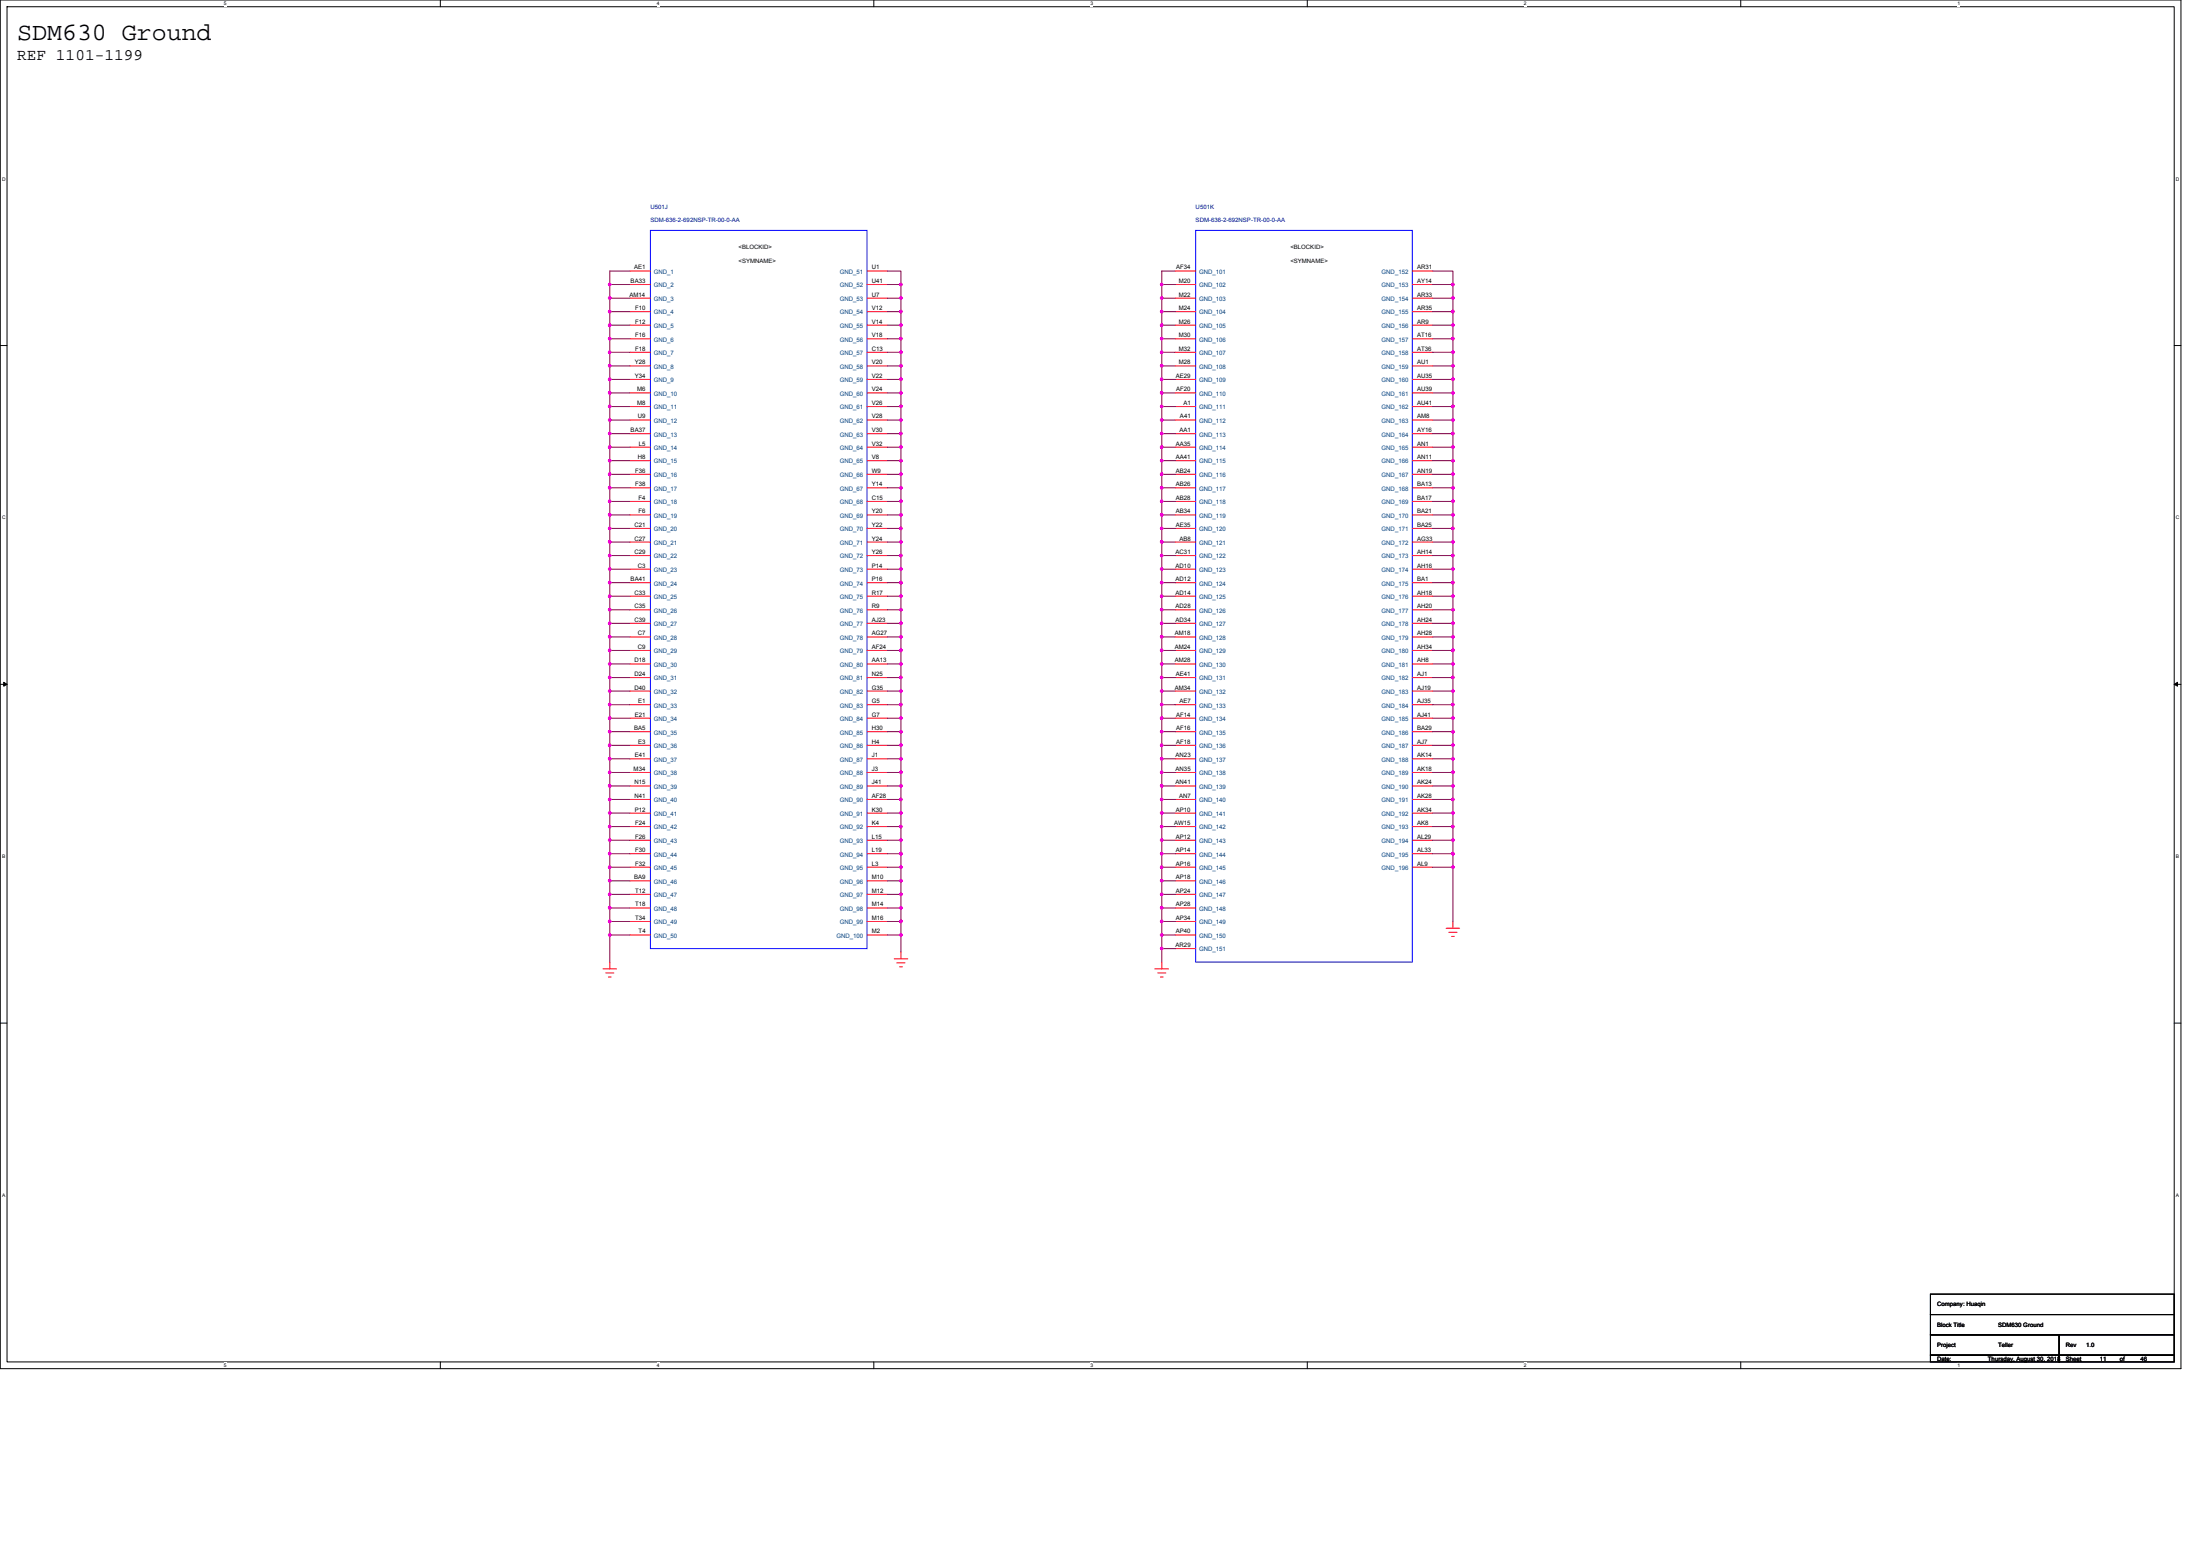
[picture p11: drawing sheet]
<svg xmlns="http://www.w3.org/2000/svg" width="297mm" height="210mm" viewBox="0 0 297 210" stroke-linecap="round" stroke-linejoin="round" font-family="sans-serif">
<path d="M0 0h294.5v184.7h-294.5zM.9 .9h292.7v182.9h-292.7z" fill="none" stroke="#000" stroke-width=".14"/>
<g fill="#fff">
<path d="M30.2 .1h.4v.7h-.4z"/>
<path d="M30.2 183.9h.4v.7h-.4z"/>
</g>
<path d="M59.5 0v.9M59.5 183.8v.9" fill="none" stroke="#000" stroke-width=".14"/>
<g fill="#fff">
<path d="M88.7 .1h.4v.7h-.4z"/>
<path d="M88.7 183.9h.4v.7h-.4z"/>
</g>
<path d="M118 0v.9M118 183.8v.9" fill="none" stroke="#000" stroke-width=".14"/>
<g fill="#fff">
<path d="M147.2 .1h.4v.7h-.4z"/>
<path d="M147.2 183.9h.4v.7h-.4z"/>
</g>
<path d="M176.5 0v.9M176.5 183.8v.9" fill="none" stroke="#000" stroke-width=".14"/>
<g fill="#fff">
<path d="M205.8 .1h.3v.7h-.3z"/>
<path d="M205.8 183.9h.3v.7h-.3z"/>
</g>
<path d="M235 0v.9M235 183.8v.9" fill="none" stroke="#000" stroke-width=".14"/>
<g fill="#fff">
<path d="M264.3 .1h.3v.7h-.3z"/>
<path d="M264.3 183.9h.3v.7h-.3z"/>
<path d="M.3 23.8h.4v.7h-.4z"/>
<path d="M293.8 23.8h.5v.7h-.5z"/>
<path d="M.3 69.5h.4v.7h-.4z"/>
<path d="M293.8 69.5h.5v.7h-.5z"/>
</g>
<path d="M0 46.6h.9M293.6 46.6h.9" fill="none" stroke="#000" stroke-width=".14"/>
<g fill="#fff">
<path d="M.3 115.2h.4v.8h-.4z"/>
<path d="M293.8 115.2h.4v.8h-.4z"/>
</g>
<path d="M0 92.4h.9M293.6 92.4h.9" fill="none" stroke="#000" stroke-width=".14"/>
<path d="M.5 92.1l.4 .3-.4 .2zM293.6 92.4l.4-.3v.5z" fill="#000" stroke="#000" stroke-width=".14"/>
<g fill="#fff">
<path d="M.3 160.9h.4v.8h-.4z"/>
<path d="M293.8 160.9h.4v.8h-.4z"/>
</g>
<path d="M0 138.1h.9M293.6 138.1h.9M260.6 174.6h33v2.8h-33zM260.6 177.4h33v2.7h-33zM260.6 180.1h17.4v2.8h-17.4zM260.6 182.9h17.4v.9h-17.4zM278 182.9h15.6v.9h-15.6zM278 180.1h15.6v2.8h-15.6z" fill="none" stroke="#000" stroke-width=".14"/>
<g fill="none" stroke="#f00" stroke-width=".14">
<path d="M85.1 36.6h2.7M85.1 38.4h2.7M117.1 36.6h2.7M117.1 38.4h2.7M158.7 36.6h2.7M158.7 38.4h2.7M190.7 36.6h2.7M190.7 38.4h2.7M85.1 40.2h2.7M85.1 42.1h2.7M85.1 43.9h2.7M85.1 45.7h2.7"/>
<path d="M85.1 47.5h2.7M85.1 49.4h2.7M85.1 51.2h2.7M85.1 53h2.7M85.1 54.9h2.7M85.1 56.7h2.7M85.1 58.5h2.7M117.1 40.2h2.7M117.1 42.1h2.7M117.1 43.9h2.7M117.1 45.7h2.7M117.1 54.9h2.7"/>
<path d="M117.1 56.7h2.7M117.1 58.5h2.7M117.1 47.5h2.7M117.1 49.4h2.7M117.1 51.2h2.7M117.1 53h2.7M158.7 40.2h2.7M158.7 42.1h2.7M158.7 43.9h2.7M158.7 45.7h2.7M158.7 47.5h2.7M158.7 49.4h2.7"/>
<path d="M158.7 51.2h2.7M158.7 53h2.7M158.7 54.9h2.7M158.7 56.7h2.7M158.7 58.5h2.7M190.7 40.2h2.7M190.7 42.1h2.7M190.7 43.9h2.7M190.7 45.7h2.7M190.7 54.9h2.7M190.7 56.7h2.7M190.7 58.5h2.7"/>
<path d="M190.7 47.5h2.7M190.7 49.4h2.7M190.7 51.2h2.7M190.7 53h2.7M85.1 65.8h2.7M85.1 67.7h2.7M85.1 69.5h2.7M85.1 71.3h2.7M85.1 60.3h2.7M85.1 62.2h2.7M85.1 64h2.7M85.1 73.2h2.7"/>
<path d="M85.1 75h2.7M85.1 76.8h2.7M85.1 78.6h2.7M117.1 60.3h2.7M117.1 62.2h2.7M117.1 64h2.7M117.1 65.8h2.7M117.1 67.7h2.7M117.1 69.5h2.7M117.1 71.3h2.7M117.1 73.2h2.7M117.1 75h2.7"/>
<path d="M117.1 76.8h2.7M117.1 78.6h2.7M158.7 65.8h2.7M158.7 67.7h2.7M158.7 69.5h2.7M158.7 71.3h2.7M158.7 60.3h2.7M158.7 62.2h2.7M158.7 64h2.7M158.7 73.2h2.7M158.7 75h2.7M158.7 76.8h2.7"/>
<path d="M158.7 78.6h2.7M190.7 60.3h2.7M190.7 62.2h2.7M190.7 64h2.7M190.7 65.8h2.7M190.7 67.7h2.7M190.7 69.5h2.7M190.7 71.3h2.7M190.7 73.2h2.7M190.7 75h2.7M190.7 76.8h2.7M190.7 78.6h2.7"/>
<path d="M85.1 82.3h2.7M85.1 84.1h2.7M85.1 86h2.7M85.1 80.5h2.7M85.1 87.8h2.7M85.1 89.6h2.7M85.1 91.4h2.7M85.1 93.3h2.7M85.1 95.1h2.7M85.1 96.9h2.7M85.1 98.7h2.7M117.1 98.7h2.7"/>
<path d="M117.1 80.5h2.7M117.1 82.3h2.7M117.1 84.1h2.7M117.1 86h2.7M117.1 87.8h2.7M117.1 89.6h2.7M117.1 91.4h2.7M117.1 93.3h2.7M117.1 95.1h2.7M117.1 96.9h2.7M158.7 80.5h2.7M158.7 82.3h2.7"/>
<path d="M158.7 84.1h2.7M158.7 86h2.7M158.7 87.8h2.7M158.7 89.6h2.7M158.7 91.4h2.7M158.7 93.3h2.7M158.7 95.1h2.7M158.7 96.9h2.7M158.7 98.7h2.7M190.7 98.7h2.7M190.7 80.5h2.7M190.7 82.3h2.7"/>
<path d="M190.7 84.1h2.7M190.7 86h2.7M190.7 87.8h2.7M190.7 89.6h2.7M190.7 91.4h2.7M190.7 93.3h2.7M190.7 95.1h2.7M190.7 96.9h2.7M85.1 100.6h2.7M85.1 102.4h2.7M85.1 104.2h2.7M85.1 106.1h2.7"/>
<path d="M85.1 107.9h2.7M85.1 109.7h2.7M85.1 111.5h2.7M85.1 113.4h2.7M85.1 115.2h2.7M85.1 117h2.7M85.1 118.9h2.7M117.1 100.6h2.7M117.1 102.4h2.7M117.1 104.2h2.7M117.1 113.4h2.7M117.1 115.2h2.7"/>
<path d="M117.1 117h2.7M117.1 118.9h2.7M117.1 106.1h2.7M117.1 107.9h2.7M117.1 109.7h2.7M117.1 111.5h2.7M158.7 100.6h2.7M158.7 102.4h2.7M158.7 104.2h2.7M158.7 106.1h2.7M158.7 107.9h2.7M158.7 109.7h2.7"/>
<path d="M158.7 111.5h2.7M158.7 113.4h2.7M158.7 115.2h2.7M158.7 117h2.7M158.7 118.9h2.7M190.7 100.6h2.7M190.7 102.4h2.7M190.7 104.2h2.7M190.7 113.4h2.7M190.7 115.2h2.7M190.7 117h2.7M190.7 106.1h2.7"/>
<path d="M190.7 107.9h2.7M190.7 109.7h2.7M190.7 111.5h2.7M81.4 130.7h1.8M81.8 131.3h1.1M82.1 131.8h.4M82.3 129.8v.9M85.1 120.7h2.7M85.1 122.5h2.7M85.1 124.4h2.7M85.1 126.2h2.7M117.1 120.7h2.7"/>
<path d="M117.1 122.5h2.7M117.1 124.4h2.7M117.1 126.2h2.7M120.7 129.4h1.9M121.1 129.9h1.1M121.5 130.5h.3M121.6 128.5v.9M155.9 130.7h1.9M156.3 131.3h1.1M156.7 131.8h.3M156.9 129.8v.9M158.7 120.7h2.7"/>
<path d="M158.7 122.5h2.7M158.7 124.4h2.7M158.7 126.2h2.7M158.7 128h2.7M195.3 125.3h1.8M195.6 125.8h1.1M196 126.4h.4M196.2 124.4v.9"/>
</g>
<path d="M87.8 31.1h29.3v96.9h-29.3zM161.4 31.1h29.3v98.7h-29.3z" fill="none" stroke="#00f" stroke-width=".14"/>
<g fill="none" stroke="#800040" stroke-width=".14">
<path d="M82.3 38.4v1.8h2.8M85.1 36.6h-2.8v1.8h2.8M119.8 36.6h1.8v1.8M119.8 38.4h1.8M121.6 38.4v1.8M156.9 38.4v1.8M156.9 38.4h1.8M158.7 36.6h-1.8v1.8M193.4 36.6h2.8v1.8M193.4 38.4h2.8M196.2 38.4v1.8M82.3 40.2v1.9"/>
<path d="M82.3 42.1h2.8M82.3 42.1v1.8h2.8M82.3 43.9v1.8h2.8M82.3 45.7v1.8M82.3 47.5h2.8M82.3 47.5v1.9h2.8M82.3 49.4v1.8h2.8M82.3 51.2v1.8M82.3 53h2.8M82.3 53v1.9h2.8M82.3 54.9v1.8h2.8M82.3 56.7v1.8h2.8"/>
<path d="M82.3 58.5v1.8M119.8 40.2h1.8M119.8 42.1h1.8M119.8 43.9h1.8M119.8 45.7h1.8M119.8 47.5h1.8M119.8 49.4h1.8M119.8 51.2h1.8M119.8 53h1.8M119.8 54.9h1.8M119.8 56.7h1.8M119.8 58.5h1.8"/>
<path d="M121.6 40.2v1.9M121.6 42.1v1.8M121.6 43.9v1.8M121.6 45.7v1.8M121.6 47.5v1.9M121.6 49.4v1.8M121.6 51.2v1.8M121.6 53v1.9M121.6 54.9v1.8M121.6 56.7v1.8M121.6 58.5v1.8M156.9 40.2v1.9"/>
<path d="M156.9 42.1v1.8M156.9 43.9v1.8M156.9 45.7v1.8M156.9 47.5v1.9M156.9 49.4v1.8M156.9 51.2v1.8M156.9 53v1.9M156.9 54.9v1.8M156.9 56.7v1.8M156.9 58.5v1.8M156.9 40.2h1.8M156.9 42.1h1.8"/>
<path d="M156.9 43.9h1.8M156.9 45.7h1.8M156.9 47.5h1.8M156.9 49.4h1.8M156.9 51.2h1.8M156.9 53h1.8M156.9 54.9h1.8M156.9 56.7h1.8M156.9 58.5h1.8M193.4 40.2h2.8M193.4 42.1h2.8M193.4 43.9h2.8"/>
<path d="M193.4 45.7h2.8M193.4 47.5h2.8M193.4 49.4h2.8M193.4 51.2h2.8M193.4 53h2.8M193.4 54.9h2.8M193.4 56.7h2.8M193.4 58.5h2.8M196.2 40.2v1.9M196.2 42.1v1.8M196.2 43.9v1.8M196.2 45.7v1.8"/>
<path d="M196.2 47.5v1.9M196.2 49.4v1.8M196.2 51.2v1.8M196.2 53v1.9M196.2 54.9v1.8M196.2 56.7v1.8M196.2 58.5v1.8M82.3 60.3h2.8M82.3 60.3v1.9h2.8M82.3 62.2v1.8h2.8M82.3 64v1.8h2.8M82.3 65.8v1.9h2.8"/>
<path d="M82.3 67.7v1.8h2.8M82.3 69.5v1.8M82.3 71.3h2.8M82.3 71.3v1.9h2.8M82.3 73.2v1.8h2.8M82.3 75v1.8M82.3 76.8h2.8M82.3 76.8v1.8h2.8M82.3 78.6v1.9h2.8M119.8 60.3h1.8M119.8 62.2h1.8M119.8 64h1.8"/>
<path d="M119.8 65.8h1.8M119.8 67.7h1.8M119.8 69.5h1.8M119.8 71.3h1.8M119.8 73.2h1.8M119.8 75h1.8M119.8 76.8h1.8M119.8 78.6h1.8M121.6 60.3v1.9M121.6 62.2v1.8M121.6 64v1.8M121.6 65.8v1.9"/>
<path d="M121.6 67.7v1.8M121.6 69.5v1.8M121.6 71.3v1.9M121.6 73.2v1.8M121.6 75v1.8M121.6 76.8v1.8M121.6 78.6v1.9M156.9 60.3v1.9M156.9 62.2v1.8M156.9 64v1.8M156.9 65.8v1.9M156.9 67.7v1.8"/>
<path d="M156.9 69.5v1.8M156.9 71.3v1.9M156.9 73.2v1.8M156.9 75v1.8M156.9 76.8v1.8M156.9 78.6v1.9M156.9 60.3h1.8M156.9 62.2h1.8M156.9 64h1.8M156.9 65.8h1.8M156.9 67.7h1.8M156.9 69.5h1.8"/>
<path d="M156.9 71.3h1.8M156.9 73.2h1.8M156.9 75h1.8M156.9 76.8h1.8M156.9 78.6h1.8M193.4 60.3h2.8M193.4 62.2h2.8M193.4 64h2.8M193.4 65.8h2.8M193.4 67.7h2.8M193.4 69.5h2.8M193.4 71.3h2.8"/>
<path d="M193.4 73.2h2.8M193.4 75h2.8M193.4 76.8h2.8M193.4 78.6h2.8M196.2 60.3v1.9M196.2 62.2v1.8M196.2 64v1.8M196.2 65.8v1.9M196.2 67.7v1.8M196.2 69.5v1.8M196.2 71.3v1.9M196.2 73.2v1.8"/>
<path d="M196.2 75v1.8M196.2 76.8v1.8M196.2 78.6v1.9M82.3 80.5v1.8M82.3 82.3h2.8M82.3 82.3v1.8h2.8M82.3 84.1v1.9h2.8M82.3 86v1.8M82.3 87.8h2.8M82.3 87.8v1.8h2.8M82.3 89.6v1.8h2.8M82.3 91.4v1.9"/>
<path d="M82.3 93.3h2.8M82.3 93.3v1.8h2.8M82.3 95.1v1.8h2.8M82.3 96.9v1.8h2.8M82.3 98.7v1.9h2.8M119.8 80.5h1.8M119.8 82.3h1.8M119.8 84.1h1.8M119.8 86h1.8M119.8 87.8h1.8M119.8 89.6h1.8M119.8 91.4h1.8"/>
<path d="M119.8 93.3h1.8M119.8 95.1h1.8M119.8 96.9h1.8M119.8 98.7h1.8M121.6 80.5v1.8M121.6 82.3v1.8M121.6 84.1v1.9M121.6 86v1.8M121.6 87.8v1.8M121.6 89.6v1.8M121.6 91.4v1.9M121.6 93.3v1.8"/>
<path d="M121.6 95.1v1.8M121.6 96.9v1.8M121.6 98.7v1.9M156.9 80.5v1.8M156.9 82.3v1.8M156.9 84.1v1.9M156.9 86v1.8M156.9 87.8v1.8M156.9 89.6v1.8M156.9 91.4v1.9M156.9 93.3v1.8M156.9 95.1v1.8"/>
<path d="M156.9 96.9v1.8M156.9 98.7v1.9M156.9 80.5h1.8M156.9 82.3h1.8M156.9 84.1h1.8M156.9 86h1.8M156.9 87.8h1.8M156.9 89.6h1.8M156.9 91.4h1.8M156.9 93.3h1.8M156.9 95.1h1.8M156.9 96.9h1.8"/>
<path d="M156.9 98.7h1.8M193.4 80.5h2.8M193.4 82.3h2.8M193.4 84.1h2.8M193.4 86h2.8M193.4 87.8h2.8M193.4 89.6h2.8M193.4 91.4h2.8M193.4 93.3h2.8M193.4 95.1h2.8M193.4 96.9h2.8M193.4 98.7h2.8"/>
<path d="M196.2 80.5v1.8M196.2 82.3v1.8M196.2 84.1v1.9M196.2 86v1.8M196.2 87.8v1.8M196.2 89.6v1.8M196.2 91.4v1.9M196.2 93.3v1.8M196.2 95.1v1.8M196.2 96.9v1.8M196.2 98.7v1.9M82.3 100.6v1.8h2.8"/>
<path d="M82.3 102.4v1.8h2.8M82.3 104.2v1.9M82.3 106.1h2.8M82.3 106.1v1.8h2.8M82.3 107.9v1.8h2.8M82.3 109.7v1.8M82.3 111.5h2.8M82.3 111.5v1.9h2.8M82.3 113.4v1.8h2.8M82.3 115.2v1.8M82.3 117h2.8M82.3 117v1.9h2.8"/>
<path d="M82.3 118.9v1.8h2.8M119.8 100.6h1.8M119.8 102.4h1.8M119.8 118.9h1.8M119.8 117h1.8M119.8 115.2h1.8M119.8 113.4h1.8M119.8 111.5h1.8M119.8 104.2h1.8M119.8 106.1h1.8M119.8 107.9h1.8M119.8 109.7h1.8"/>
<path d="M121.6 100.6v1.8M121.6 102.4v1.8M121.6 118.9v1.8M121.6 117v1.9M121.6 115.2v1.8M121.6 113.4v1.8M121.6 111.5v1.9M121.6 104.2v1.9M121.6 106.1v1.8M121.6 107.9v1.8M121.6 109.7v1.8M156.9 100.6v1.8"/>
<path d="M156.9 102.4v1.8M156.9 118.9v1.8M156.9 117v1.9M156.9 115.2v1.8M156.9 113.4v1.8M156.9 111.5v1.9M156.9 104.2v1.9M156.9 106.1v1.8M156.9 107.9v1.8M156.9 109.7v1.8M156.9 100.6h1.8M156.9 102.4h1.8"/>
<path d="M156.9 118.9h1.8M156.9 117h1.8M156.9 115.2h1.8M156.9 113.4h1.8M156.9 111.5h1.8M156.9 104.2h1.8M156.9 106.1h1.8M156.9 107.9h1.8M156.9 109.7h1.8M193.4 100.6h2.8M193.4 102.4h2.8M193.4 117h2.8"/>
<path d="M193.4 115.2h2.8M193.4 113.4h2.8M193.4 111.5h2.8M193.4 104.2h2.8M193.4 106.1h2.8M193.4 107.9h2.8M193.4 109.7h2.8M196.2 100.6v1.8M196.2 102.4v1.8M196.2 115.2v1.8M196.2 113.4v1.8M196.2 111.5v1.9"/>
<path d="M196.2 104.2v1.9M196.2 106.1v1.8M196.2 107.9v1.8M196.2 109.7v1.8M196.2 117v7.4M82.3 120.7v1.8h2.8M82.3 122.5v1.9h2.8M82.3 124.4v1.8h2.8M82.3 126.2v3.6M119.8 126.2h1.8M119.8 124.4h1.8M119.8 122.5h1.8"/>
<path d="M119.8 120.7h1.8M121.6 126.2v2.3M121.6 124.4v1.8M121.6 122.5v1.9M121.6 120.7v1.8M156.9 126.2v1.8M156.9 124.4v1.8M156.9 122.5v1.9M156.9 120.7v1.8M156.9 128v1.8M156.9 126.2h1.8M156.9 124.4h1.8"/>
<path d="M156.9 122.5h1.8M156.9 120.7h1.8M156.9 128h1.8"/>
</g>
<g fill="#f0f" stroke="#f0f" stroke-width=".14">
<path d="M121.5 41.9h.3v.3h-.3z" fill-rule="evenodd"/>
<path d="M121.5 51.1h.3v.2h-.3z" fill-rule="evenodd"/>
<path d="M121.5 60.2h.3v.3h-.3z" fill-rule="evenodd"/>
<path d="M121.5 69.3h.3v.3h-.3z" fill-rule="evenodd"/>
<path d="M121.5 78.5h.3v.2h-.3z" fill-rule="evenodd"/>
<path d="M121.5 87.6h.3v.3h-.3z" fill-rule="evenodd"/>
<path d="M121.5 96.8h.3v.2h-.3z" fill-rule="evenodd"/>
<path d="M121.5 124.2h.3v.3h-.3z" fill-rule="evenodd"/>
<path d="M121.5 115.1h.3v.2h-.3z" fill-rule="evenodd"/>
<path d="M121.5 105.9h.3v.3h-.3z" fill-rule="evenodd"/>
<path d="M156.7 41.9h.3v.3h-.3z" fill-rule="evenodd"/>
<path d="M156.7 51.1h.3v.2h-.3z" fill-rule="evenodd"/>
<path d="M156.7 60.2h.3v.3h-.3z" fill-rule="evenodd"/>
<path d="M156.7 69.3h.3v.3h-.3z" fill-rule="evenodd"/>
<path d="M156.7 78.5h.3v.2h-.3z" fill-rule="evenodd"/>
<path d="M156.7 87.6h.3v.3h-.3z" fill-rule="evenodd"/>
<path d="M156.7 96.8h.3v.2h-.3z" fill-rule="evenodd"/>
<path d="M156.7 124.2h.3v.3h-.3z" fill-rule="evenodd"/>
<path d="M156.7 115.1h.3v.2h-.3z" fill-rule="evenodd"/>
<path d="M156.7 105.9h.3v.3h-.3z" fill-rule="evenodd"/>
<path d="M196 41.9h.3v.3h-.3z" fill-rule="evenodd"/>
<path d="M196 51.1h.3v.2h-.3z" fill-rule="evenodd"/>
<path d="M196 60.2h.3v.3h-.3z" fill-rule="evenodd"/>
<path d="M196 69.3h.3v.3h-.3z" fill-rule="evenodd"/>
<path d="M196 78.5h.3v.2h-.3z" fill-rule="evenodd"/>
<path d="M196 87.6h.3v.3h-.3z" fill-rule="evenodd"/>
<path d="M196 96.8h.3v.2h-.3z" fill-rule="evenodd"/>
<path d="M196 115.1h.3v.2h-.3z" fill-rule="evenodd"/>
<path d="M196 105.9h.3v.3h-.3z" fill-rule="evenodd"/>
<path d="M82.2 41.9h.2v.3h-.2z" fill-rule="evenodd"/>
<path d="M82.2 51.1h.2v.2h-.2z" fill-rule="evenodd"/>
<path d="M82.2 60.2h.2v.3h-.2z" fill-rule="evenodd"/>
<path d="M82.2 69.3h.2v.3h-.2z" fill-rule="evenodd"/>
<path d="M82.2 78.5h.2v.2h-.2z" fill-rule="evenodd"/>
<path d="M82.2 87.6h.2v.3h-.2z" fill-rule="evenodd"/>
<path d="M82.2 96.8h.2v.2h-.2z" fill-rule="evenodd"/>
<path d="M82.2 105.9h.2v.3h-.2z" fill-rule="evenodd"/>
<path d="M82.2 115.1h.2v.2h-.2z" fill-rule="evenodd"/>
<path d="M82.2 124.2h.2v.3h-.2z" fill-rule="evenodd"/>
<path d="M121.5 41.9h.3v.3h-.3z" fill-rule="evenodd"/>
<path d="M121.5 51.1h.3v.2h-.3z" fill-rule="evenodd"/>
<path d="M121.5 60.2h.3v.3h-.3z" fill-rule="evenodd"/>
<path d="M121.5 69.3h.3v.3h-.3z" fill-rule="evenodd"/>
<path d="M121.5 78.5h.3v.2h-.3z" fill-rule="evenodd"/>
<path d="M121.5 87.6h.3v.3h-.3z" fill-rule="evenodd"/>
<path d="M121.5 96.8h.3v.2h-.3z" fill-rule="evenodd"/>
<path d="M121.5 124.2h.3v.3h-.3z" fill-rule="evenodd"/>
<path d="M121.5 115.1h.3v.2h-.3z" fill-rule="evenodd"/>
<path d="M121.5 105.9h.3v.3h-.3z" fill-rule="evenodd"/>
<path d="M156.7 41.9h.3v.3h-.3z" fill-rule="evenodd"/>
<path d="M156.7 51.1h.3v.2h-.3z" fill-rule="evenodd"/>
<path d="M156.7 60.2h.3v.3h-.3z" fill-rule="evenodd"/>
<path d="M156.7 69.3h.3v.3h-.3z" fill-rule="evenodd"/>
<path d="M156.7 78.5h.3v.2h-.3z" fill-rule="evenodd"/>
<path d="M156.7 87.6h.3v.3h-.3z" fill-rule="evenodd"/>
<path d="M156.7 96.8h.3v.2h-.3z" fill-rule="evenodd"/>
<path d="M156.7 124.2h.3v.3h-.3z" fill-rule="evenodd"/>
<path d="M156.7 115.1h.3v.2h-.3z" fill-rule="evenodd"/>
<path d="M156.7 105.9h.3v.3h-.3z" fill-rule="evenodd"/>
<path d="M196 41.9h.3v.3h-.3z" fill-rule="evenodd"/>
<path d="M196 51.1h.3v.2h-.3z" fill-rule="evenodd"/>
<path d="M196 60.2h.3v.3h-.3z" fill-rule="evenodd"/>
<path d="M196 69.3h.3v.3h-.3z" fill-rule="evenodd"/>
<path d="M196 78.5h.3v.2h-.3z" fill-rule="evenodd"/>
<path d="M196 87.6h.3v.3h-.3z" fill-rule="evenodd"/>
<path d="M196 96.8h.3v.2h-.3z" fill-rule="evenodd"/>
<path d="M196 115.1h.3v.2h-.3z" fill-rule="evenodd"/>
<path d="M196 105.9h.3v.3h-.3z" fill-rule="evenodd"/>
<path d="M82.2 41.9h.2v.3h-.2z" fill-rule="evenodd"/>
<path d="M82.2 51.1h.2v.2h-.2z" fill-rule="evenodd"/>
<path d="M82.2 60.2h.2v.3h-.2z" fill-rule="evenodd"/>
<path d="M82.2 69.3h.2v.3h-.2z" fill-rule="evenodd"/>
<path d="M82.2 78.5h.2v.2h-.2z" fill-rule="evenodd"/>
<path d="M82.2 87.6h.2v.3h-.2z" fill-rule="evenodd"/>
<path d="M82.2 96.8h.2v.2h-.2z" fill-rule="evenodd"/>
<path d="M82.2 105.9h.2v.3h-.2z" fill-rule="evenodd"/>
<path d="M82.2 115.1h.2v.2h-.2z" fill-rule="evenodd"/>
<path d="M82.2 124.2h.2v.3h-.2z" fill-rule="evenodd"/>
<circle cx="121.6" cy="38.4" r=".17"/>
<circle cx="121.6" cy="40.2" r=".17"/>
<circle cx="121.6" cy="43.9" r=".17"/>
<circle cx="121.6" cy="47.5" r=".17"/>
<circle cx="121.6" cy="45.7" r=".17"/>
<circle cx="121.6" cy="49.4" r=".17"/>
<circle cx="121.6" cy="53" r=".17"/>
<circle cx="121.6" cy="54.8" r=".17"/>
<circle cx="121.6" cy="56.7" r=".17"/>
<circle cx="121.6" cy="58.5" r=".17"/>
<circle cx="121.6" cy="62.2" r=".17"/>
<circle cx="121.6" cy="65.8" r=".17"/>
<circle cx="121.6" cy="64" r=".17"/>
<circle cx="121.6" cy="67.6" r=".17"/>
<circle cx="121.6" cy="71.3" r=".17"/>
<circle cx="121.6" cy="73.1" r=".17"/>
<circle cx="121.6" cy="75" r=".17"/>
<circle cx="121.6" cy="76.8" r=".17"/>
<circle cx="121.6" cy="82.3" r=".17"/>
<circle cx="121.6" cy="80.5" r=".17"/>
<circle cx="121.6" cy="84.1" r=".17"/>
<circle cx="121.6" cy="85.9" r=".17"/>
<circle cx="121.6" cy="89.6" r=".17"/>
<circle cx="121.6" cy="93.3" r=".17"/>
<circle cx="121.6" cy="91.4" r=".17"/>
<circle cx="121.6" cy="95.1" r=".17"/>
<circle cx="121.6" cy="98.7" r=".17"/>
<circle cx="121.6" cy="100.6" r=".17"/>
<circle cx="121.6" cy="102.4" r=".17"/>
<circle cx="121.6" cy="126.2" r=".17"/>
<circle cx="121.6" cy="122.5" r=".17"/>
<circle cx="121.6" cy="120.7" r=".17"/>
<circle cx="121.6" cy="118.9" r=".17"/>
<circle cx="121.6" cy="117" r=".17"/>
<circle cx="121.6" cy="113.4" r=".17"/>
<circle cx="121.6" cy="104.2" r=".17"/>
<circle cx="121.6" cy="107.9" r=".17"/>
<circle cx="121.6" cy="111.5" r=".17"/>
<circle cx="121.6" cy="109.7" r=".17"/>
<circle cx="156.8" cy="38.4" r=".17"/>
<circle cx="156.8" cy="40.2" r=".17"/>
<circle cx="156.8" cy="43.9" r=".17"/>
<circle cx="156.8" cy="47.5" r=".17"/>
<circle cx="156.8" cy="45.7" r=".17"/>
<circle cx="156.8" cy="49.4" r=".17"/>
<circle cx="156.8" cy="53" r=".17"/>
<circle cx="156.8" cy="54.8" r=".17"/>
<circle cx="156.8" cy="56.7" r=".17"/>
<circle cx="156.8" cy="58.5" r=".17"/>
<circle cx="156.8" cy="62.2" r=".17"/>
<circle cx="156.8" cy="64" r=".17"/>
<circle cx="156.8" cy="65.8" r=".17"/>
<circle cx="156.8" cy="67.6" r=".17"/>
<circle cx="156.8" cy="71.3" r=".17"/>
<circle cx="156.8" cy="73.1" r=".17"/>
<circle cx="156.8" cy="75" r=".17"/>
<circle cx="156.8" cy="76.8" r=".17"/>
<circle cx="156.8" cy="82.3" r=".17"/>
<circle cx="156.8" cy="80.5" r=".17"/>
<circle cx="156.8" cy="84.1" r=".17"/>
<circle cx="156.8" cy="85.9" r=".17"/>
<circle cx="156.8" cy="89.6" r=".17"/>
<circle cx="156.8" cy="93.3" r=".17"/>
<circle cx="156.8" cy="91.4" r=".17"/>
<circle cx="156.8" cy="95.1" r=".17"/>
<circle cx="156.8" cy="98.7" r=".17"/>
<circle cx="156.8" cy="100.6" r=".17"/>
<circle cx="156.8" cy="102.4" r=".17"/>
<circle cx="156.8" cy="128" r=".17"/>
<circle cx="156.8" cy="126.2" r=".17"/>
<circle cx="156.8" cy="122.5" r=".17"/>
<circle cx="156.8" cy="120.7" r=".17"/>
<circle cx="156.8" cy="118.9" r=".17"/>
<circle cx="156.8" cy="117" r=".17"/>
<circle cx="156.8" cy="113.4" r=".17"/>
<circle cx="156.8" cy="111.5" r=".17"/>
<circle cx="156.8" cy="104.2" r=".17"/>
<circle cx="156.8" cy="107.9" r=".17"/>
<circle cx="156.8" cy="109.7" r=".17"/>
<circle cx="196.2" cy="38.4" r=".17"/>
<circle cx="196.2" cy="40.2" r=".17"/>
<circle cx="196.2" cy="43.9" r=".17"/>
<circle cx="196.2" cy="47.5" r=".17"/>
<circle cx="196.2" cy="45.7" r=".17"/>
<circle cx="196.2" cy="49.4" r=".17"/>
<circle cx="196.2" cy="53" r=".17"/>
<circle cx="196.2" cy="54.8" r=".17"/>
<circle cx="196.2" cy="56.7" r=".17"/>
<circle cx="196.2" cy="58.5" r=".17"/>
<circle cx="196.2" cy="62.2" r=".17"/>
<circle cx="196.2" cy="65.8" r=".17"/>
<circle cx="196.2" cy="64" r=".17"/>
<circle cx="196.2" cy="67.6" r=".17"/>
<circle cx="196.2" cy="71.3" r=".17"/>
<circle cx="196.2" cy="73.1" r=".17"/>
<circle cx="196.2" cy="75" r=".17"/>
<circle cx="196.2" cy="76.8" r=".17"/>
<circle cx="196.2" cy="82.3" r=".17"/>
<circle cx="196.2" cy="80.5" r=".17"/>
<circle cx="196.2" cy="84.1" r=".17"/>
<circle cx="196.2" cy="85.9" r=".17"/>
<circle cx="196.2" cy="89.6" r=".17"/>
<circle cx="196.2" cy="93.3" r=".17"/>
<circle cx="196.2" cy="91.4" r=".17"/>
<circle cx="196.2" cy="95.1" r=".17"/>
<circle cx="196.2" cy="100.6" r=".17"/>
<circle cx="196.2" cy="98.7" r=".17"/>
<circle cx="196.2" cy="102.4" r=".17"/>
<circle cx="196.2" cy="117" r=".17"/>
<circle cx="196.2" cy="113.4" r=".17"/>
<circle cx="196.2" cy="111.5" r=".17"/>
<circle cx="196.2" cy="104.2" r=".17"/>
<circle cx="196.2" cy="107.9" r=".17"/>
<circle cx="196.2" cy="109.7" r=".17"/>
<circle cx="82.3" cy="38.4" r=".17"/>
<circle cx="82.3" cy="40.2" r=".17"/>
<circle cx="82.3" cy="43.9" r=".17"/>
<circle cx="82.3" cy="45.7" r=".17"/>
<circle cx="82.3" cy="47.5" r=".17"/>
<circle cx="82.3" cy="49.4" r=".17"/>
<circle cx="82.3" cy="53" r=".17"/>
<circle cx="82.3" cy="54.8" r=".17"/>
<circle cx="82.3" cy="56.7" r=".17"/>
<circle cx="82.3" cy="58.5" r=".17"/>
<circle cx="82.3" cy="62.2" r=".17"/>
<circle cx="82.3" cy="64" r=".17"/>
<circle cx="82.3" cy="65.8" r=".17"/>
<circle cx="82.3" cy="67.6" r=".17"/>
<circle cx="82.3" cy="71.3" r=".17"/>
<circle cx="82.3" cy="73.1" r=".17"/>
<circle cx="82.3" cy="75" r=".17"/>
<circle cx="82.3" cy="76.8" r=".17"/>
<circle cx="82.3" cy="80.5" r=".17"/>
<circle cx="82.3" cy="82.3" r=".17"/>
<circle cx="82.3" cy="84.1" r=".17"/>
<circle cx="82.3" cy="85.9" r=".17"/>
<circle cx="82.3" cy="89.6" r=".17"/>
<circle cx="82.3" cy="91.4" r=".17"/>
<circle cx="82.3" cy="93.3" r=".17"/>
<circle cx="82.3" cy="95.1" r=".17"/>
<circle cx="82.3" cy="98.7" r=".17"/>
<circle cx="82.3" cy="100.6" r=".17"/>
<circle cx="82.3" cy="102.4" r=".17"/>
<circle cx="82.3" cy="104.2" r=".17"/>
<circle cx="82.3" cy="107.9" r=".17"/>
<circle cx="82.3" cy="109.7" r=".17"/>
<circle cx="82.3" cy="111.5" r=".17"/>
<circle cx="82.3" cy="113.4" r=".17"/>
<circle cx="82.3" cy="117" r=".17"/>
<circle cx="82.3" cy="118.9" r=".17"/>
<circle cx="82.3" cy="120.7" r=".17"/>
<circle cx="82.3" cy="122.5" r=".17"/>
<circle cx="82.3" cy="126.2" r=".17"/>
</g>
<text font-size="3.4" x="2.3" y="5.4">SDM630 Ground</text>
<text font-size="2.2" x="2.3" y="8.1">REF 1101-1199</text>
<g font-size=".8" fill="#000080">
<text x="87.8" y="28.2">U501J</text>
<text x="87.8" y="30">SDM-636-2-692NSP-TR-00-0-AA</text>
<text x="161.4" y="28.2">U501K</text>
<text x="161.4" y="30">SDM-636-2-692NSP-TR-00-0-AA</text>
</g>
<g font-size=".8">
<text x="99.7" y="35.5">&lt;SYMNAME&gt;</text>
<text x="99.7" y="33.6">&lt;BLOCKID&gt;</text>
<text x="174.2" y="35.5">&lt;SYMNAME&gt;</text>
<text x="174.2" y="33.6">&lt;BLOCKID&gt;</text>
<text x="85" y="40">AM14</text>
<text x="85.2" y="38.2">BA33</text>
<text x="85.6" y="36.4">AE1</text>
<text x="85.7" y="41.8">F10</text>
<text x="117.7" y="40">U7</text>
<text x="117.7" y="41.8">V12</text>
<text x="117.7" y="36.4">U1</text>
<text x="117.7" y="38.2">U41</text>
<text x="158.8" y="36.4">AF34</text>
<text x="159.2" y="38.2">M20</text>
<text x="159.2" y="40">M22</text>
<text x="159.2" y="41.8">M24</text>
<text x="191.3" y="40">AR33</text>
<text x="191.3" y="41.8">AR35</text>
<text x="191.3" y="36.4">AR31</text>
<text x="191.3" y="38.2">AY14</text>
<text x="85.7" y="43.7">F12</text>
<text x="85.7" y="45.5">F16</text>
<text x="85.7" y="47.3">F18</text>
<text x="117.7" y="43.7">V14</text>
<text x="117.7" y="45.5">V18</text>
<text x="117.7" y="47.3">C13</text>
<text x="159.2" y="43.7">M26</text>
<text x="159.2" y="45.5">M30</text>
<text x="159.2" y="47.3">M32</text>
<text x="191.3" y="43.7">AR9</text>
<text x="191.3" y="45.5">AT16</text>
<text x="191.3" y="47.3">AT36</text>
<text x="85.7" y="49.2">Y28</text>
<text x="85.7" y="51">Y34</text>
<text x="86" y="52.8">M6</text>
<text x="117.7" y="49.2">V20</text>
<text x="117.7" y="51">V22</text>
<text x="117.7" y="52.8">V24</text>
<text x="158.8" y="51">AE29</text>
<text x="158.8" y="52.8">AF20</text>
<text x="159.2" y="49.2">M28</text>
<text x="191.3" y="49.2">AU1</text>
<text x="191.3" y="51">AU35</text>
<text x="191.3" y="52.8">AU39</text>
<text x="85.2" y="58.3">BA37</text>
<text x="86" y="54.7">M8</text>
<text x="86.1" y="56.5">U9</text>
<text x="117.7" y="54.7">V26</text>
<text x="117.7" y="56.5">V28</text>
<text x="117.7" y="58.3">V30</text>
<text x="159.2" y="58.3">AA1</text>
<text x="159.3" y="56.5">A41</text>
<text x="159.8" y="54.7">A1</text>
<text x="191.3" y="54.7">AU41</text>
<text x="191.3" y="56.5">AM8</text>
<text x="191.3" y="58.3">AY16</text>
<text x="85.7" y="65.6">F38</text>
<text x="85.7" y="63.8">F36</text>
<text x="86.1" y="62">H8</text>
<text x="86.3" y="60.1">L5</text>
<text x="117.7" y="60.1">V32</text>
<text x="117.7" y="62">V8</text>
<text x="117.7" y="63.8">W9</text>
<text x="117.7" y="65.6">Y14</text>
<text x="158.8" y="65.6">AB26</text>
<text x="158.8" y="60.1">AA35</text>
<text x="158.8" y="62">AA41</text>
<text x="158.8" y="63.8">AB24</text>
<text x="191.3" y="60.1">AN1</text>
<text x="191.3" y="62">AN11</text>
<text x="191.3" y="63.8">AN19</text>
<text x="191.3" y="65.6">BA13</text>
<text x="85.7" y="71.1">C21</text>
<text x="86.2" y="67.5">F4</text>
<text x="86.2" y="69.3">F6</text>
<text x="117.7" y="67.5">C15</text>
<text x="117.7" y="69.3">Y20</text>
<text x="117.7" y="71.1">Y22</text>
<text x="158.8" y="67.5">AB28</text>
<text x="158.8" y="69.3">AB34</text>
<text x="158.8" y="71.1">AE35</text>
<text x="191.3" y="67.5">BA17</text>
<text x="191.3" y="69.3">BA21</text>
<text x="191.3" y="71.1">BA25</text>
<text x="85.7" y="72.9">C27</text>
<text x="85.7" y="74.8">C29</text>
<text x="86.1" y="76.6">C3</text>
<text x="117.7" y="72.9">Y24</text>
<text x="117.7" y="74.8">Y26</text>
<text x="117.7" y="76.6">P14</text>
<text x="158.7" y="74.8">AC31</text>
<text x="158.7" y="76.6">AD10</text>
<text x="159.2" y="72.9">AB8</text>
<text x="191.3" y="72.9">AG33</text>
<text x="191.3" y="74.8">AH14</text>
<text x="191.3" y="76.6">AH16</text>
<text x="85.2" y="78.4">BA41</text>
<text x="85.7" y="82.1">C35</text>
<text x="85.7" y="83.9">C39</text>
<text x="85.7" y="80.2">C33</text>
<text x="117.7" y="78.4">P16</text>
<text x="117.7" y="80.2">R17</text>
<text x="117.7" y="82.1">R9</text>
<text x="117.7" y="83.9">AJ23</text>
<text x="158.7" y="80.2">AD14</text>
<text x="158.7" y="82.1">AD28</text>
<text x="158.7" y="83.9">AD34</text>
<text x="158.7" y="78.4">AD12</text>
<text x="191.3" y="78.4">BA1</text>
<text x="191.3" y="80.2">AH18</text>
<text x="191.3" y="82.1">AH20</text>
<text x="191.3" y="83.9">AH24</text>
<text x="85.7" y="89.4">D18</text>
<text x="86.1" y="85.7">C7</text>
<text x="86.1" y="87.6">C9</text>
<text x="117.7" y="85.7">AG27</text>
<text x="117.7" y="87.6">AF24</text>
<text x="117.7" y="89.4">AA13</text>
<text x="158.6" y="85.7">AM18</text>
<text x="158.6" y="87.6">AM24</text>
<text x="158.6" y="89.4">AM28</text>
<text x="191.3" y="85.7">AH28</text>
<text x="191.3" y="87.6">AH34</text>
<text x="191.3" y="89.4">AH8</text>
<text x="85.7" y="91.2">D24</text>
<text x="85.7" y="93">D40</text>
<text x="86.2" y="94.9">E1</text>
<text x="117.7" y="91.2">N25</text>
<text x="117.7" y="93">G35</text>
<text x="117.7" y="94.9">G5</text>
<text x="158.6" y="93">AM34</text>
<text x="158.8" y="91.2">AE41</text>
<text x="159.2" y="94.9">AE7</text>
<text x="191.3" y="91.2">AJ1</text>
<text x="191.3" y="93">AJ19</text>
<text x="191.3" y="94.9">AJ35</text>
<text x="85.6" y="98.5">BA5</text>
<text x="85.7" y="96.7">E21</text>
<text x="86.2" y="100.4">E3</text>
<text x="117.7" y="98.5">H30</text>
<text x="117.7" y="100.4">H4</text>
<text x="117.7" y="96.7">G7</text>
<text x="158.8" y="96.7">AF14</text>
<text x="158.8" y="98.5">AF16</text>
<text x="158.8" y="100.4">AF18</text>
<text x="191.3" y="98.5">BA29</text>
<text x="191.3" y="100.4">AJ7</text>
<text x="191.3" y="96.7">AJ41</text>
<text x="85.6" y="104">M34</text>
<text x="85.7" y="105.9">N15</text>
<text x="85.7" y="107.7">N41</text>
<text x="85.7" y="102.2">E41</text>
<text x="117.7" y="102.2">J1</text>
<text x="117.7" y="104">J3</text>
<text x="117.7" y="105.9">J41</text>
<text x="117.7" y="107.7">AF28</text>
<text x="158.7" y="102.2">AN23</text>
<text x="158.7" y="104">AN35</text>
<text x="158.7" y="105.9">AN41</text>
<text x="159.2" y="107.7">AN7</text>
<text x="191.3" y="102.2">AK14</text>
<text x="191.3" y="104">AK18</text>
<text x="191.3" y="105.9">AK24</text>
<text x="191.3" y="107.7">AK28</text>
<text x="85.7" y="109.5">P12</text>
<text x="85.7" y="111.3">F24</text>
<text x="85.7" y="113.2">F26</text>
<text x="117.7" y="113.2">L15</text>
<text x="117.7" y="109.5">K30</text>
<text x="117.7" y="111.3">K4</text>
<text x="158.5" y="111.3">AW15</text>
<text x="158.8" y="109.5">AP10</text>
<text x="158.8" y="113.2">AP12</text>
<text x="191.3" y="113.2">AL29</text>
<text x="191.3" y="109.5">AK34</text>
<text x="191.3" y="111.3">AK8</text>
<text x="85.6" y="118.7">BA9</text>
<text x="85.7" y="115">F30</text>
<text x="85.7" y="116.8">F32</text>
<text x="117.7" y="115">L19</text>
<text x="117.7" y="116.8">L3</text>
<text x="117.7" y="118.7">M10</text>
<text x="158.8" y="115">AP14</text>
<text x="158.8" y="116.8">AP16</text>
<text x="158.8" y="118.7">AP18</text>
<text x="191.3" y="115">AL33</text>
<text x="191.3" y="116.8">AL9</text>
<text x="85.8" y="120.5">T12</text>
<text x="85.8" y="122.3">T18</text>
<text x="85.8" y="124.1">T34</text>
<text x="86.2" y="126">T4</text>
<text x="117.7" y="120.5">M12</text>
<text x="117.7" y="122.3">M14</text>
<text x="117.7" y="124.1">M16</text>
<text x="117.7" y="126">M2</text>
<text x="158.8" y="120.5">AP24</text>
<text x="158.8" y="122.3">AP28</text>
<text x="158.8" y="124.1">AP34</text>
<text x="158.8" y="126">AP40</text>
<text x="158.7" y="127.8">AR29</text>
<text x="261.6" y="179">Block Title</text>
<text x="261.6" y="176.3">Company: Huaqin</text>
<text x="269.8" y="179">SDM630 Ground</text>
<text x="261.6" y="181.8">Project</text>
<text x="261.6" y="183.6">Date:</text>
<text x="268.4" y="183.6">Thursday, August 30, 2018</text>
<text x="269.8" y="181.8">Teller</text>
<text x="278.9" y="181.8">Rev</text>
<text x="278.9" y="183.6">Sheet</text>
<text x="281.7" y="181.8">1.0</text>
<text x="283.5" y="183.6">11</text>
<text x="286.2" y="183.6">of</text>
<text x="289" y="183.6">46</text>
</g>
<g font-size=".8" fill="#004080">
<text x="88.3" y="37">GND_1</text>
<text x="88.3" y="38.8">GND_2</text>
<text x="88.3" y="40.6">GND_3</text>
<text x="113.4" y="40.6">GND_53</text>
<text x="113.4" y="37">GND_51</text>
<text x="113.4" y="38.8">GND_52</text>
<text x="161.9" y="37">GND_101</text>
<text x="161.9" y="38.8">GND_102</text>
<text x="161.9" y="40.6">GND_103</text>
<text x="186.5" y="40.6">GND_154</text>
<text x="186.5" y="37">GND_152</text>
<text x="186.5" y="38.8">GND_153</text>
<text x="88.3" y="42.4">GND_4</text>
<text x="88.3" y="44.3">GND_5</text>
<text x="88.3" y="46.1">GND_6</text>
<text x="88.3" y="47.9">GND_7</text>
<text x="113.4" y="42.4">GND_54</text>
<text x="113.4" y="44.3">GND_55</text>
<text x="113.4" y="46.1">GND_56</text>
<text x="113.4" y="47.9">GND_57</text>
<text x="161.9" y="42.4">GND_104</text>
<text x="161.9" y="44.3">GND_105</text>
<text x="161.9" y="46.1">GND_106</text>
<text x="161.9" y="47.9">GND_107</text>
<text x="186.5" y="42.4">GND_155</text>
<text x="186.5" y="44.3">GND_156</text>
<text x="186.5" y="46.1">GND_157</text>
<text x="186.5" y="47.9">GND_158</text>
<text x="88.3" y="49.8">GND_8</text>
<text x="88.3" y="51.6">GND_9</text>
<text x="88.3" y="53.4">GND_10</text>
<text x="113.4" y="49.8">GND_58</text>
<text x="113.4" y="51.6">GND_59</text>
<text x="113.4" y="53.4">GND_60</text>
<text x="161.9" y="49.8">GND_108</text>
<text x="161.9" y="51.6">GND_109</text>
<text x="161.9" y="53.4">GND_110</text>
<text x="186.5" y="49.8">GND_159</text>
<text x="186.5" y="51.6">GND_160</text>
<text x="186.5" y="53.4">GND_161</text>
<text x="88.3" y="55.2">GND_11</text>
<text x="88.3" y="57.1">GND_12</text>
<text x="88.3" y="58.9">GND_13</text>
<text x="113.4" y="55.2">GND_61</text>
<text x="113.4" y="57.1">GND_62</text>
<text x="113.4" y="58.9">GND_63</text>
<text x="161.9" y="55.2">GND_111</text>
<text x="161.9" y="57.1">GND_112</text>
<text x="161.9" y="58.9">GND_113</text>
<text x="186.5" y="55.2">GND_162</text>
<text x="186.5" y="57.1">GND_163</text>
<text x="186.5" y="58.9">GND_164</text>
<text x="88.3" y="60.7">GND_14</text>
<text x="88.3" y="62.5">GND_15</text>
<text x="88.3" y="64.4">GND_16</text>
<text x="113.4" y="60.7">GND_64</text>
<text x="113.4" y="62.5">GND_65</text>
<text x="113.4" y="64.4">GND_66</text>
<text x="161.9" y="60.7">GND_114</text>
<text x="161.9" y="62.5">GND_115</text>
<text x="161.9" y="64.4">GND_116</text>
<text x="186.5" y="60.7">GND_165</text>
<text x="186.5" y="62.5">GND_166</text>
<text x="186.5" y="64.4">GND_167</text>
<text x="88.3" y="66.2">GND_17</text>
<text x="88.3" y="68.1">GND_18</text>
<text x="88.3" y="69.9">GND_19</text>
<text x="88.3" y="71.7">GND_20</text>
<text x="113.4" y="66.2">GND_67</text>
<text x="113.4" y="68.1">GND_68</text>
<text x="113.4" y="69.9">GND_69</text>
<text x="113.4" y="71.7">GND_70</text>
<text x="161.9" y="66.2">GND_117</text>
<text x="161.9" y="68.1">GND_118</text>
<text x="161.9" y="69.9">GND_119</text>
<text x="161.9" y="71.7">GND_120</text>
<text x="186.5" y="66.2">GND_168</text>
<text x="186.5" y="68.1">GND_169</text>
<text x="186.5" y="69.9">GND_170</text>
<text x="186.5" y="71.7">GND_171</text>
<text x="88.3" y="73.5">GND_21</text>
<text x="88.3" y="75.4">GND_22</text>
<text x="88.3" y="77.2">GND_23</text>
<text x="113.4" y="73.5">GND_71</text>
<text x="113.4" y="75.4">GND_72</text>
<text x="113.4" y="77.2">GND_73</text>
<text x="161.9" y="73.5">GND_121</text>
<text x="161.9" y="75.4">GND_122</text>
<text x="161.9" y="77.2">GND_123</text>
<text x="186.5" y="73.5">GND_172</text>
<text x="186.5" y="75.4">GND_173</text>
<text x="186.5" y="77.2">GND_174</text>
<text x="88.3" y="82.7">GND_26</text>
<text x="88.3" y="80.8">GND_25</text>
<text x="88.3" y="79">GND_24</text>
<text x="113.4" y="79">GND_74</text>
<text x="113.4" y="80.8">GND_75</text>
<text x="113.4" y="82.7">GND_76</text>
<text x="161.9" y="80.8">GND_125</text>
<text x="161.9" y="82.7">GND_126</text>
<text x="161.9" y="79">GND_124</text>
<text x="186.5" y="79">GND_175</text>
<text x="186.5" y="80.8">GND_176</text>
<text x="186.5" y="82.7">GND_177</text>
<text x="88.3" y="84.5">GND_27</text>
<text x="88.3" y="86.3">GND_28</text>
<text x="88.3" y="88.2">GND_29</text>
<text x="88.3" y="90">GND_30</text>
<text x="113.4" y="84.5">GND_77</text>
<text x="113.4" y="86.3">GND_78</text>
<text x="113.4" y="88.2">GND_79</text>
<text x="113.4" y="90">GND_80</text>
<text x="161.9" y="84.5">GND_127</text>
<text x="161.9" y="86.3">GND_128</text>
<text x="161.9" y="88.2">GND_129</text>
<text x="161.9" y="90">GND_130</text>
<text x="186.5" y="84.5">GND_178</text>
<text x="186.5" y="86.3">GND_179</text>
<text x="186.5" y="88.2">GND_180</text>
<text x="186.5" y="90">GND_181</text>
<text x="88.3" y="91.8">GND_31</text>
<text x="88.3" y="93.6">GND_32</text>
<text x="88.3" y="95.5">GND_33</text>
<text x="113.4" y="91.8">GND_81</text>
<text x="113.4" y="93.6">GND_82</text>
<text x="113.4" y="95.5">GND_83</text>
<text x="161.9" y="91.8">GND_131</text>
<text x="161.9" y="93.6">GND_132</text>
<text x="161.9" y="95.5">GND_133</text>
<text x="186.5" y="91.8">GND_182</text>
<text x="186.5" y="93.6">GND_183</text>
<text x="186.5" y="95.5">GND_184</text>
<text x="88.3" y="97.3">GND_34</text>
<text x="88.3" y="99.1">GND_35</text>
<text x="88.3" y="101">GND_36</text>
<text x="113.4" y="99.1">GND_85</text>
<text x="113.4" y="101">GND_86</text>
<text x="113.4" y="97.3">GND_84</text>
<text x="161.9" y="97.3">GND_134</text>
<text x="161.9" y="99.1">GND_135</text>
<text x="161.9" y="101">GND_136</text>
<text x="186.5" y="99.1">GND_186</text>
<text x="186.5" y="101">GND_187</text>
<text x="186.5" y="97.3">GND_185</text>
<text x="88.3" y="102.8">GND_37</text>
<text x="88.3" y="104.6">GND_38</text>
<text x="88.3" y="106.4">GND_39</text>
<text x="113.4" y="102.8">GND_87</text>
<text x="113.4" y="104.6">GND_88</text>
<text x="113.4" y="106.4">GND_89</text>
<text x="161.9" y="102.8">GND_137</text>
<text x="161.9" y="104.6">GND_138</text>
<text x="161.9" y="106.4">GND_139</text>
<text x="186.5" y="102.8">GND_188</text>
<text x="186.5" y="104.6">GND_189</text>
<text x="186.5" y="106.4">GND_190</text>
<text x="88.3" y="108.3">GND_40</text>
<text x="88.3" y="110.1">GND_41</text>
<text x="88.3" y="111.9">GND_42</text>
<text x="88.3" y="113.8">GND_43</text>
<text x="113.4" y="113.8">GND_93</text>
<text x="113.4" y="108.3">GND_90</text>
<text x="113.4" y="110.1">GND_91</text>
<text x="113.4" y="111.9">GND_92</text>
<text x="161.9" y="108.3">GND_140</text>
<text x="161.9" y="110.1">GND_141</text>
<text x="161.9" y="111.9">GND_142</text>
<text x="161.9" y="113.8">GND_143</text>
<text x="186.5" y="113.8">GND_194</text>
<text x="186.5" y="108.3">GND_191</text>
<text x="186.5" y="110.1">GND_192</text>
<text x="186.5" y="111.9">GND_193</text>
<text x="88.3" y="115.6">GND_44</text>
<text x="88.3" y="117.4">GND_45</text>
<text x="88.3" y="119.3">GND_46</text>
<text x="113.4" y="115.6">GND_94</text>
<text x="113.4" y="117.4">GND_95</text>
<text x="113.4" y="119.3">GND_96</text>
<text x="161.9" y="115.6">GND_144</text>
<text x="161.9" y="117.4">GND_145</text>
<text x="161.9" y="119.3">GND_146</text>
<text x="186.5" y="115.6">GND_195</text>
<text x="186.5" y="117.4">GND_196</text>
<text x="88.3" y="121.1">GND_47</text>
<text x="88.3" y="122.9">GND_48</text>
<text x="88.3" y="124.7">GND_49</text>
<text x="113.4" y="121.1">GND_97</text>
<text x="113.4" y="122.9">GND_98</text>
<text x="113.4" y="124.7">GND_99</text>
<text x="161.9" y="121.1">GND_147</text>
<text x="161.9" y="122.9">GND_148</text>
<text x="161.9" y="124.7">GND_149</text>
<text x="88.3" y="126.6">GND_50</text>
<text x="112.9" y="126.6">GND_100</text>
<text x="161.9" y="126.6">GND_150</text>
<text x="161.9" y="128.4">GND_151</text>
</g>
<g font-size=".7">
<text x="30.2" y=".7">5</text>
<text x="88.7" y=".7">4</text>
<text x="147.2" y=".7">3</text>
<text x="205.8" y=".7">2</text>
<text x="264.3" y=".7">1</text>
<text x=".3" y="24.4">D</text>
<text x="293.8" y="24.4">D</text>
<text x=".3" y="70.1">C</text>
<text x="293.8" y="70.1">C</text>
<text x=".3" y="115.8">B</text>
<text x="293.8" y="115.8">B</text>
<text x=".3" y="161.5">A</text>
<text x="293.8" y="161.5">A</text>
<text x="30.2" y="184.5">5</text>
<text x="88.7" y="184.5">4</text>
<text x="147.2" y="184.5">3</text>
<text x="205.8" y="184.5">2</text>
<text x="264.3" y="184.5">1</text>
</g>
</svg>
